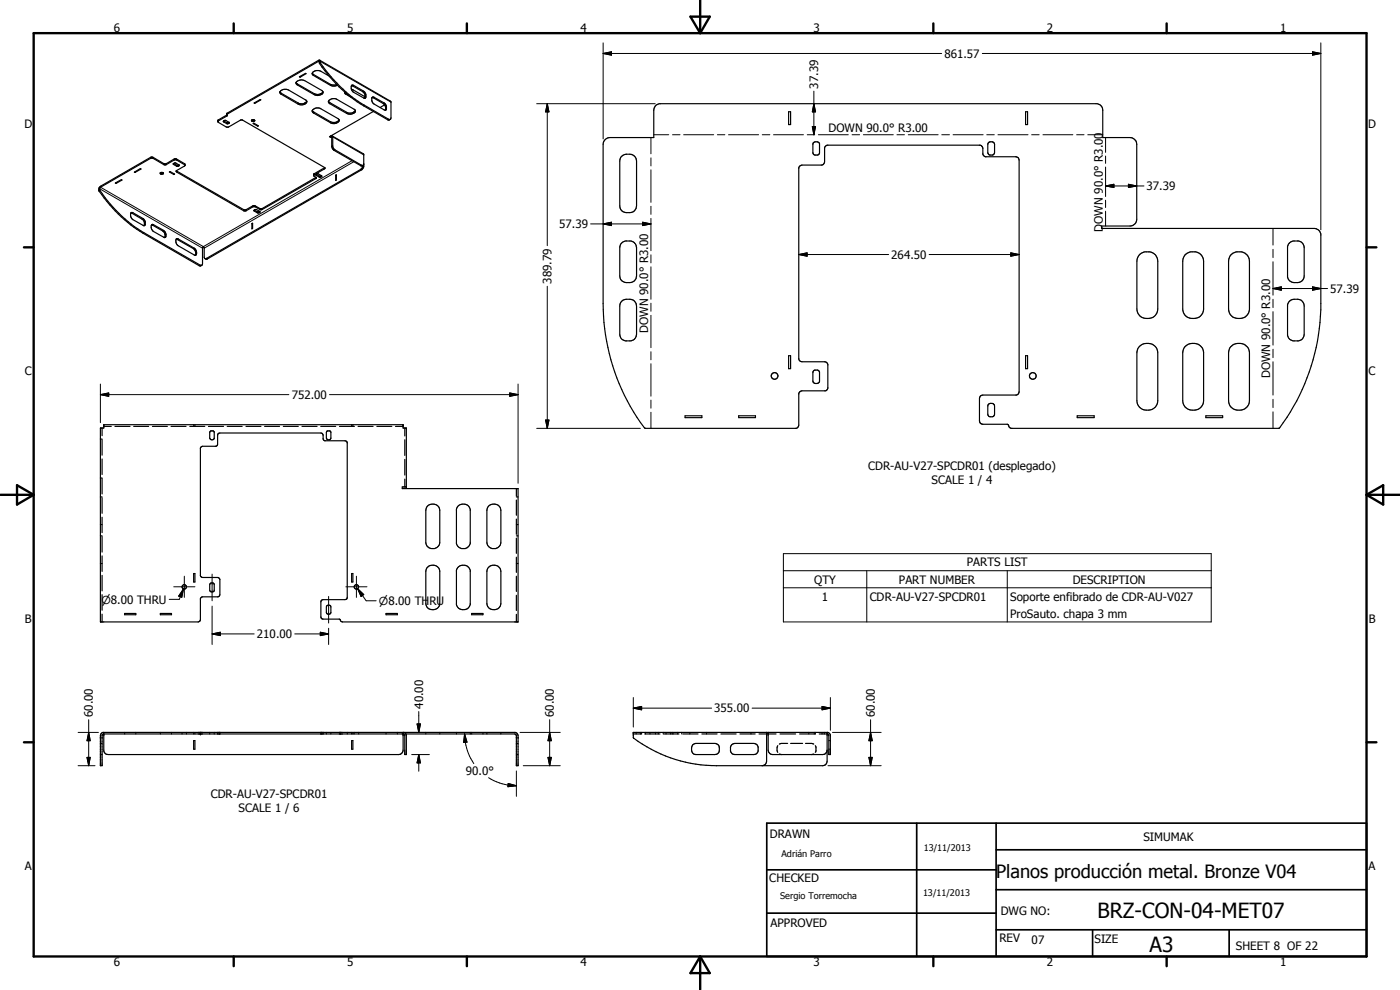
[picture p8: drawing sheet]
<svg xmlns="http://www.w3.org/2000/svg" width="420mm" height="297mm" viewBox="0 0 420 297" stroke-linecap="round" stroke-linejoin="round" font-family="sans-serif">
<g fill="none" stroke="#000" stroke-width=".35">
<path d="M96 18.1l21.3 12.3v5.3l-.7 .1-7.2-4.2a43.9 43.9 0 0 1-13.3-12.9zM96 18.1h-.4l-27.5 15.9-.1 .5M67.1 36.3l1.2 .6 .4-.2M67.1 36.3l-.1 .2 1.3 .7 .5-.2-.1-.3M67.1 36.3l.6-.2 1 .6M68 34.5l.1 .1M68 34.4l27.6-16 .2 .1v.4a42.6 42.6 0 0 0 13.3 12.8l7.3 4.2 .7-.1M68 34.5l-2.5 1.5-.1 .6 2.5 1.5h.6l3.8-2.1h.4l24.8 14.3-.1 .4-3.3 1.9M68.1 34.6v.1M68.1 34.7l-2.7 1.7M75.5 36.1a.49 .49 0 0 1 .5-.2 .49 .49 0 0 1 .4 .4l-.7 .1zM75.5 36l.5 .2 .4-.2"/>
<path d="M76 37.1l.2-.1 1.3 .8h-.2zM76.3 30.9l1.8-1 .2 .1-1.9 1zM76.4 30.8v.2M77.3 37.6v.2M84 27.6l5.5 3.3a1.91 1.91 0 0 0 2.6-.5M84 27.6l.2 .6 5.3 3a1.71 1.71 0 0 0 2.6-.8M84 27.6a2.07 2.07 0 0 1 2.6-.6l5.5 3.4M88.8 24.8l.4 .4 5.1 2.9a2.11 2.11 0 0 0 2.6-.5M88.8 24.8l.4 .7 5.1 2.9a2.11 2.11 0 0 0 2.6-.5v-.3M88.8 24.8a2.1 2.1 0 0 1 2.7-.6l5.1 2.9 .3 .5M89.9 23l2-.9-1.8 1.1zM90.1 22.9v.3"/>
<path d="M93.7 33.2l5.5 3.3a2.07 2.07 0 0 0 2.6-.5M93.7 33.2a1.91 1.91 0 0 1 2.6-.6l5.5 3.4M93.7 33.2l.4 .7 5.1 2.9a1.8 1.8 0 0 0 2.6-.8M93.7 22l5.5 3.3 .7 .2 1.2-.1M93.7 22l.2 .6 5.3 3 1.2 .2 .8-.2M93.7 22a1.95 1.95 0 0 1 2.6-.6l2.5 1.4M98.6 30.4a1.96 1.96 0 0 1 2.6-.6l5.3 3.1 .1 .3M98.6 30.4l.4 .4 5 2.9a1.99 1.99 0 0 0 2.6-.5M98.6 30.4l.4 .7 5 2.9a1.92 1.92 0 0 0 2.7-.7l-.1-.1M103.4 27.6l.3 .6 1.5 .9M103.5 27.7l.4 .3M105.4 26.8l4.1 2.2"/>
<path d="M105.5 25.7l.6-.1 3 1.7 .7 .9v1.1l-.5 .2-3.2-1.8a1.72 1.72 0 0 1-.6-2zM105.5 25.7l3.5 1.9 .5 .7v1.2M111.7 29.3l3.5 1.9 .5 .9-.1 1M111.7 29.3l-.1 .9 .4 .8 3.6 2.1M111.7 29.3l.4-.2 3.4 1.9 .5 1-.1 .9-.3 .2M112 33.4l-13.1 7.6 .3 .1M115.4 31.5l-1.3 .8M236.7 33.5h.6v3.9h-.6zM307.8 33.5h.6v3.9h-.6zM34.6 54.9l1.8-1 .2 .1-1.8 1zM34.8 54.8v.2M40.3 51.6l1.8-1 .2 .1-1.8 1z"/>
<path d="M40.5 51.6v.1M48.1 51.9l.6-.2 .4 .2a.5 .5 0 0 1-.6 .4 .5 .5 0 0 1-.4-.4zM48.2 51.9h.8M50.8 51.6l.2-.1 1.4 .7-.2 .2zM52.1 49.1l.6-.2 1 .5M52.1 49.1v.3l1 .5 .6-.1v-.4M52.1 49.1l.9 .5 .7-.2M52.2 52.1v.3M52.9 51.2l20.4 11.8h.4l2.4-1.3 1.9 .9h.7l16.2-9.4M52.9 51.3l2.5-1.5v-.7l-2.9-1.5-3 1.6-4-2.1-15.3 8.8a1.17 1.17 0 0 0-.5 1.4 43.6 43.6 0 0 0 13.2 12.7l16.9 9.7 .7-.1M55.5 49.6l-2.8-1.7-3.2 1.6-3.6-2h-.6l-15.1 8.7-.3 .3v.6a43.5 43.5 0 0 0 13.3 12.7l17.2 9.9 .4-.5v-4.9l.2-.3 .3 .3v3l.2 .3M94.9 52.3l1 .6 .6-.2"/>
<path d="M94.9 52.3v.3l1.1 .6 .6-.2-.1-.3M94.9 52.3l.6-.1 1 .5M97.5 50.3l-3.3 1.9v.6l.7 .5v.2l-16.2 9.4h-.7l-1.9-.9-2.4 1.3-.6-.1-20.1-11.6-.1-.3M99.2 41.1l.4 .1v2.7l.5 1.1 8.3 4.8h.3l.5-.5M99.2 40.9v.2M99.3 40.8h.3M99.6 40.8l9.5 5.4 .1 3.8-.5 .9-46.4 26.8-.8-.1M99.6 40.8l.3 .3v2.8l.5 .9 8.4 4.9a1 1 0 0 1-.6 1.1l-46.2 26.7-.5 .1M100.7 52.6l.3-.1v1.5l-.3 .1zM100.7 52.6l.3 .1M181.5 42l.8-.6 .7-.1h13.2v-8.2a1.98 1.98 0 0 1 1.7-2h131.4l.9 .4 .7 .9 .1 8.9h8.2a2.09 2.09 0 0 1 2 2v22.5a2 2 0 0 1-2 2h-8.6v.7l64.5 .2 .8 .6 .5 .9v22.8a61.7 61.7 0 0 1-12.6 35.5h-80.3l-.6-.4-.6-.8h-7.3l-.7-.2-.3-.8v-6.8l.3-.8 .7-.2h10.1l.5-.3 .2-.7v-69.5l-.2-.6-.8-.4h-9.1l-.6-.5-.2-2.2-.7-.7h-46l-.7 .7v4.3l-.4 .7-.4 .2h-6l-.8 .4-.2 .4v57.4l.4 .6 .6 .2h6.8l.7 .4 .2 .4v7.4l-.7 .6h-7l-.8 .3-.2 .5v9.5l-.2 .6-.6 .3h-45.3a61.1 61.1 0 0 1-12.6-37.4v-47.8zM186.5 47a2.88 2.88 0 0 1 4.4 .6l.1 14.2a2.25 2.25 0 0 1-3 2 2 2 0 0 1-2-2v-13.5z"/>
<path d="M244.2 42.8l1-.3 .5 .3 .2 .3v2.9l-.5 .5h-.9l-.5-.4v-2.8zM296.7 42.8a1.09 1.09 0 0 1 1.8 .5l-.1 2.7-.5 .5h-.9l-.6-.7v-2.5zM39.3 63.9l.4-.1 3.4 1.9 .4 .7v1.1l-.4 .2-3.4-1.9-.5-.9zM39.3 63.9l3.5 1.9 .5 1v.9M45.5 67.5l3.3 1.8a1.65 1.65 0 0 1 .6 2M45.5 67.4h.4l3.2 1.7a1.55 1.55 0 0 1 .5 2.1h-.4l-3.1-1.7a1.64 1.64 0 0 1-.6-2.1zM52.9 71.8l5.1 2.8a1.65 1.65 0 0 1 .6 2M52.9 71.7l.5-.1 4.9 2.9a1.48 1.48 0 0 1 .4 2.1l-5.2-2.9a1.64 1.64 0 0 1-.6-2zM75.6 67.1l.2-.1v1.5l-.2 .2zM75.6 67.1l.2 .1M76.3 63l1.2 .6 .4-.2M76.3 63l.6-.1 1 .5"/>
<path d="M76.3 63v.3l1.2 .6 .5-.2-.1-.3M186.5 73l1.2-.7h1.7l.9 .5 .6 .8 .1 9.2a2.67 2.67 0 0 1-2 2.1 2.67 2.67 0 0 1-2.7-1.1l-.3-1v-8.5zM341.9 76.5l.6-.5a3.5 3.5 0 0 1 2.9-.4 2.75 2.75 0 0 1 2.1 2.8v14.3a3.1 3.1 0 0 1-3.2 2.9 3.1 3.1 0 0 1-3.1-2.9v-14.3l.2-1.2zM355.6 76.5l.7-.5a3.5 3.5 0 0 1 2.9-.4 2.88 2.88 0 0 1 2 2.8v14.3a3.1 3.1 0 0 1-3.1 2.9 3.1 3.1 0 0 1-3.1-2.9v-14.3l.1-.8zM369.4 76.5a3.3 3.3 0 0 1 5.5 1.1l.1 15.1a3.1 3.1 0 0 1-3.2 2.9 3.1 3.1 0 0 1-3.1-2.9v-14.3l.1-.8zM386.9 73l.2-.2a3.1 3.1 0 0 1 3.3-.2l.7 .7 .3 1v8.5a2 2 0 0 1-2 2 2.43 2.43 0 0 1-3-1.7v-9.1zM186.5 90.5a2.91 2.91 0 0 1 4.4 .6l.1 9.2a2.09 2.09 0 0 1-1.6 2h-1.7a1.98 1.98 0 0 1-1.7-2v-8.5zM386.9 90.5a2.86 2.86 0 0 1 4.4 .6l.1 9.2-.1 .7-.6 .9a3.2 3.2 0 0 1-3 .3l-.8-.6-.5-1v-9.2zM236.7 106.7h.6v3.9h-.6zM244.2 111.3l.3-.3h.9l.5 .4v3.1a1.06 1.06 0 0 1-1 .6 1.06 1.06 0 0 1-.9-.8v-2.5zM307.8 106.7h.6v3.9h-.6zM341.9 104a3.2 3.2 0 0 1 3.4-.9 3.2 3.2 0 0 1 2.2 2.7v14.4a3.1 3.1 0 0 1-3.2 2.9 3.1 3.1 0 0 1-3.1-2.9v-14.4l.2-1.1z"/>
<path d="M355.6 104a3.2 3.2 0 0 1 3.4-.9 3.2 3.2 0 0 1 2.2 2.7v14.4a3.1 3.1 0 0 1-3.1 2.9 3.1 3.1 0 0 1-3.1-2.9v-14.4l.2-1.1zM369.4 104a3.2 3.2 0 0 1 3.4-.9 3.2 3.2 0 0 1 2.2 2.7v14.4a3.1 3.1 0 0 1-3.2 2.9 3.1 3.1 0 0 1-3.1-2.9v-14.4l.3-1.1zM30.1 128.4h1v-1h89.9v1h1v17.7h-1.3v.5h34.8v40h-52.7l-1-.8h-4.8l-.5-.3-.2-.4v-4.5l.2-.5 .5-.2h6.5l.5-.2 .2-.5v-46.3l-.2-.4-.5-.3h-6.1l-.4-.5-.1-1.3-.6-.5h-30.3l-.4 .1-.3 .4v2.9l-.3 .6h-4.2l-.4 .2-.3 .3v38.4l.7 .5h4.7l.3 .2 .2 .4v4.5l-.2 .5-.3 .2h-4.7l-.4 .2-.3 .3v6.3l-.2 .5-.4 .2h-29.4zM30.1 131.7h.2M30.5 131.7h.1M30.6 128.4v2.3M30.6 131.9v4.7M30.6 137.7v4.7M31.1 127.9h2.3M34.5 127.9h4.5M40.1 127.9h4.5M45.8 127.9h4.4"/>
<path d="M51.3 127.9h4.5M57 127.9h4.5M58.1 127.4v.2M58.1 127.8v.1M58.5 127.4v.2M58.5 127.8v.1M62.6 127.9h4.5M63.1 129.5l.9-.2 .3 .3v2a.73 .73 0 0 1-.7 .4 .73 .73 0 0 1-.7-.6zM68.2 127.9h4.5M73.8 127.9h4.5M79.4 127.9h4.5M85 127.9h4.5"/>
<path d="M90.6 127.9h4.6M96.3 127.9h4.4M98.2 129.3l1 .2 .1 1.9a.7 .7 0 0 1-.7 .6 .7 .7 0 0 1-.7-.6v-1.6zM101.9 127.9h4.5M105.5 127.4v.2M105.5 127.8v.1M105.9 127.4v.2M105.9 127.8v.1M107.5 127.9h4.5M113.1 127.9h4.5M118.7 127.9h2.3M121.5 128.4v2.4"/>
<path d="M121.5 132v4.7M121.5 137.8v4.7M205.6 124.8h5v.5h-5zM221.7 124.8h5v.5h-5zM296.6 121.4a1.09 1.09 0 0 1 1-.4 1.09 1.09 0 0 1 .9 .8v2.5a1.05 1.05 0 0 1-1 .8 1.05 1.05 0 0 1-1.1-.8zM323.3 124.8h5.1v.5h-5.1zM361.9 124.8h5v.5h-5zM30.1 157.4h.2M30.1 149.1h.2M30.1 143.4h.2M30.5 157.4h.1M30.5 149.1h.1"/>
<path d="M30.5 143.4h.1M30.6 143.6v4.6M30.6 149.4v4.6M30.6 155.2v4.6M121.5 143.8v2.3M128.5 151.7a2.18 2.18 0 0 1 3.5 1.5v9.5a2.12 2.12 0 0 1-1.8 1.9 2.12 2.12 0 0 1-2.3-1.2l-.1-10.2 .2-1zM137.6 151.7a2.23 2.23 0 0 1 3.5 1.1v10.3a2.15 2.15 0 0 1-2 1.6 2.15 2.15 0 0 1-2.1-1.6v-10.3zM146.8 151.7a2.18 2.18 0 0 1 3.5 1.5v9.5a2.02 2.02 0 0 1-1.6 1.9 2.15 2.15 0 0 1-2.4-1.2l-.2-10.2 .3-1zM155 146.6v2.3M155 150v4.6M155 155.7v4.6M155 157.4h.1"/>
<path d="M155 149.1h.1M155.3 157.4h.2M155.3 149.1h.2M30.1 169.1h.2M30.1 160.8h.2M30.5 169.1h.1M30.5 160.8h.1M30.6 161v4.7M30.6 166.8v4.6M30.6 172.6v4.7M30.6 178.4v4.7M58.1 172.1h.4v2.5h-.4z"/>
<path d="M63.1 175.1l.9-.2 .3 .4v1.9a.76 .76 0 0 1-.7 .4 .76 .76 0 0 1-.7-.5zM105.5 172.1h.4v2.5h-.4zM128.2 170.3a2.16 2.16 0 0 1 2.3-.7 2.16 2.16 0 0 1 1.5 1.8v9.7a2.11 2.11 0 0 1-2.1 1.8 2.11 2.11 0 0 1-2.1-1.8v-9.7zM137.4 170.3a2.22 2.22 0 0 1 3.7 .8v10.3a2.15 2.15 0 0 1-2 1.5 2.15 2.15 0 0 1-2.1-1.5v-10.3zM146.6 170.3a2.15 2.15 0 0 1 2.2-.6 2.15 2.15 0 0 1 1.5 1.7v9.7a2.11 2.11 0 0 1-2.1 1.8 2.11 2.11 0 0 1-2.1-1.8v-9.7zM155 161.5v4.5M155 167.2v4.5M155 172.9v4.6M155 178.6v4.6M155 169.1h.1M155 160.8h.1M155.3 169.1h.2"/>
<path d="M155.3 160.8h.2M30.6 184.3v2.3M37.4 184.1h3.4v.3h-3.4zM48.1 184.1h3.4v.3h-3.4zM98.1 181.8l.2-.2 .9 .2 .1 2a.7 .7 0 0 1-.7 .5 .7 .7 0 0 1-.7-.5zM115.9 184.1h3.3v.3h-3.3zM141.6 184.1h3.3v.3h-3.3zM155 184.3v2.3M31.1 219.8v.1M37.4 219.8v.1M40.8 219.8v.1M48.1 219.8v.1"/>
<path d="M51.5 219.8v.1M54.6 219.8v.1M56 219.8v.1M58.1 219.8v.1M58.5 219.8v.1M60.1 219.8v.4M62.9 219.8v.1M64.3 219.8v.1M65.3 219.8v.1M66 219.8v.4M96.3 219.8v.4M97 219.8v.1"/>
<path d="M97.9 219.8v.1M99.3 219.8v.1M104.2 219.8v.1M105.5 219.8v.1M105.9 219.8v.1M106.3 219.8v.1M107.6 219.8v.1M115.9 219.8v.1M119.2 219.8v.1M120.7 219.8v.1M121 219.8v.1M121.2 219.8h.1"/>
<path d="M121.6 220l.4 .6v5.8h-.5v-5.7l-.5-.5M127.8 219.8v.1M132 219.8v.1M137 219.8v.1M141.1 219.8v.1M141.6 219.8v.1M144.9 219.8v.1M146.1 219.8v.1M150.3 219.8v.1M190.9 219.8v.1M192.2 219.8v.1M192.4 219.8v.1"/>
<path d="M192.6 219.8v.1M193.7 219.8v.1M195.1 219.8v.1M196.7 219.8v.1M197.6 219.8v.1M199 219.8v.1M199.9 219.8v.1M201.2 219.8v.1M201.7 219.8v.1M202 219.8v.1M203.4 219.8v.1M204.6 219.8v.1"/>
<path d="M207 219.8v.1M212 219.8v.1M225.4 219.8v.1M230.1 219.8v8.6a1.37 1.37 0 0 1-1.4 1.3M230.5 219.8v5.3l.3 .7 .6 .5 15.5 .1a1.37 1.37 0 0 0 1.3-1.3M242.7 219.8v.1M244.4 219.8v.1M244.7 219.8v.1M246.7 219.8v.1M247.4 219.8v.1M248.2 219.8v8.6a1.37 1.37 0 0 1-1.3 1.3h-31.9a41.2 41.2 0 0 1-24.9-8.3v-1.6h58.3l.8 .7v5.9h-.5v-5.8l-.5-.4h-2.3M30.1 226.4h.2"/>
<path d="M30.1 223.1h.2M30.3 220.1l.6-.3h123.8l.4 .2 .4 .7v9h-.5v-9l-.5-.5h-123.4l-.5 .4v9.1h-.5v-9zM30.5 226.4h.1M30.5 223.1h.1M31.1 220.1v5.2l.6 .9 .8 .2h87.1a1.37 1.37 0 0 0 1.4-1.3v-5M37.4 220.1v.1M40.8 220.1v.1M48.1 220.1v.1M51.5 220.1v.1M54.6 220.1v.1M56 220.1v.1M58.1 222.2h.4v2.6h-.4z"/>
<path d="M58.1 220.1v.1M58.5 220.1v.1M62.9 220.1v.1M64.3 220.1v.1M65.3 220.1v.1M97 220.1v.1M97.9 220.1v.1M99.3 220.1v.1M104.2 220.1v.1M105.5 222.2h.4v2.6h-.4zM105.5 220.1v.1M105.9 220.1v.1"/>
<path d="M106.3 220.1v.1M107.6 220.1v.1M115.9 220.1v.1M119.2 220.1v.1M120.7 220.1v.1M127.8 220.1v.1M132 220.1v.1M137 220.1v.1M141.1 220.1v.1M141.6 220.1v.1M144.9 220.1v.1M146.1 220.1v.1"/>
<path d="M150.3 220.1v.1M155 226.4h.1M155 223.1h.1M155.3 226.4h.2M155.3 223.1h.2M190.9 220.1v.1M192.2 220.1v.1M192.4 220.1l-2.3 .1M192.6 220.1v.1M193.5 220.2h4.6M193.7 220.1v.1M195.1 220.1v.1"/>
<path d="M196.7 220.1v.1M197.6 220.1v.1M199 220.1v.1M199.2 220.2h4.6M199.9 220.1v.1M201.2 220.1v.1M201.7 220.1v.1M202 220.1v.1M203.4 220.1v.1M204.6 220.1v.1M204.9 220.2h4.6M207 220.1v.1"/>
<path d="M207.9 223.4l1-.3h5.6a1.7 1.7 0 0 1 1.4 1.6 1.7 1.7 0 0 1-1.4 1.7h-5.6a1.79 1.79 0 0 1-1-3zM210.6 220.2h4.6M212 220.1v.1M216.4 220.2h4.5M219.6 223.4l.9-.3h5.7l1.1 .5a2.23 2.23 0 0 1 .1 2l-.4 .6-.8 .2h-5.7l-.7-.2-.4-.4a2.05 2.05 0 0 1-.1-1.9zM222.1 220.2h4.5M225.4 220.1v.1M227.8 220.2h5.1M233.2 224.8l.2 .9M233.4 223.7l-.2 .9M233.9 226.2l.7 .2M234.1 220.2h4.7"/>
<path d="M236.4 223.1h-1.8l-.7 .2M237.3 223.1h3.6M240 220.2h4.7M241.8 223.1h1.7l.7 .2M242.7 220.1v.1M244.2 226.2l-.7 .2M244.4 220.1v.1M244.7 223.7l.2 .9M244.7 220.1v.1M244.9 224.8l-.2 .9M246.7 220.1v.1M247.4 220.1v.1"/>
<path d="M248.7 222.2h.2M248.7 224.8h.2M249.1 222.2h.1M249.1 224.8h.1"/>
<circle cx="232.5" cy="112.8" r="1"/>
<circle cx="310" cy="112.8" r=".99"/>
<circle cx="55.3" cy="176.1" r=".66"/>
<circle cx="106.9" cy="176.1" r=".67"/>
</g>
<g fill="#000">
<circle cx="31.1" cy="127.4" r=".18"/>
<circle cx="121" cy="127.4" r=".18"/>
<circle cx="122" cy="128.4" r=".18"/>
<circle cx="122" cy="146.1" r=".18"/>
<circle cx="60.1" cy="219.8" r=".18"/>
<circle cx="190.1" cy="219.8" r=".18"/>
<circle cx="230.1" cy="219.8" r=".18"/>
<circle cx="230.5" cy="219.8" r=".18"/>
<circle cx="248.2" cy="219.8" r=".18"/>
<circle cx="60.1" cy="220.2" r=".18"/>
</g>
<g fill="none" stroke="#000" stroke-width=".3">
<path d="M95.6 18.1l.2 .5 .3-.2 21.2 12.2M96.1 18.7l-.3 .2M96.2 18.9l-.3 .2M181 16l2.5-.5v1.1zM181 16h101.6M181 12.9v28.8M294.8 16h101.6M393.9 15.5l2.5 .5-2.5 .6zM396.4 12.9v56.1M65.5 36v.3M67.1 36.3v.3M68 36.8v.3"/>
<path d="M68.1 34.6v.2M68.2 34v.2M68.5 36.8v.3M68.7 36.7v.3M84.4 28v.3M89.2 25.2v.3M89.5 30.9v.3M91.5 30.9v.3M91.7 30.8v.3M94.1 22.4v.2M94.1 33.6v.3M94.3 28.1v.3"/>
<path d="M96.3 28.1v.3M96.6 28v.3M99 30.8v.3M99.2 25.3v.3M99.2 36.5v.3M101.2 25.4v.2M101.2 36.5v.3M101.4 36.4v.3M103.8 28v.3M104 33.7v.3M106 33.7v.3M106.1 25.6l-.3 .2"/>
<path d="M106.2 33.6v.3M109.1 27.3l-.2 .2M109.4 31.6l-.3 .1M109.8 28.6l-.3 .1M109.8 29l-.3 .1M112.3 29.2l-.3 .1M115.3 30.9l-.3 .2M116 32.6l-.3 .1M116 32.2l-.3 .1M116.6 35.8l-.2 .1M161.1 31.1h35.5M164.2 31.1l.5 2.5h-1z"/>
<path d="M164.2 31.1v42.6M243.8 38h1l-.5 2.4zM244.3 31.1l.5 2.5h-1zM244.3 27.3v13.1M29.7 56.8l.2-.2 30.9 17.9M29.9 56.9l-.2 .2M30 57.1l-.3 .2M45.2 47.2v.3M45.9 47.2v.3M49.2 49.1v.3M49.9 49.1v.3M52.1 49.1v.3"/>
<path d="M52.3 47.7v.3M53 47.7v.3M53 49.6v.3M53 51.3v.3M53.5 49.6v.3M53.7 49.4v.4M55.4 49.1v.3M94.3 52.2v.3M94.8 53.3v.3M94.9 52.3v.3M95.8 52.8v.3M96.3 52.8v.3"/>
<path d="M96.5 52.7v.3M97.4 50.3v.4M99.3 40.8l.3 .4 .3-.1 9.3 5.4M99.9 43.7l-.3 .2M100.5 45l-.2 .1M105.7 48.2l-44.7 25.8-30.8-17.8v-.3M106.2 48.5l-44.9 26M108.2 50.8l.3 .2M108.5 49.6l-.3 .1M109 49.6l.2 .2M195.4 41.3v4.8M195.4 47.4v2.4"/>
<path d="M195.4 51v9.7M196.2 40.4h4.5M201.8 40.4h2.3M205.2 40.4h9M215.3 40.4h2.2M218.6 40.4h9.1M228.8 40.4h2.2M232.1 40.4h9M242.3 40.4h2.2M245.6 40.4h9M255.7 40.4h2.3M259.1 40.4h9"/>
<path d="M269.2 40.4h2.2M272.6 40.4h8.9M282.6 40.4h2.3M286 40.4h9.1M296.2 40.4h2.2M299.5 40.4h9M309.6 40.4h2.3M313 40.4h9M323.1 40.4h2.2M326.5 40.4h4.5M331.8 55.8l2.5-.5v1zM331.8 41.3v4.4"/>
<path d="M331.8 46.8v2.2M331.8 50.1v8.9M331.8 55.8h11.5M338.7 55.3l2.5 .5-2.5 .5zM39.9 63.8l-.2 .2M42.9 65.6l-.3 .1M43.2 69.8l-.3 .2M43.6 66.8l-.3 .2M43.6 67.2l-.3 .2M46.1 67.4l-.3 .2M49.1 69.1l-.3 .2M49.8 70.4l-.2 .1"/>
<path d="M49.8 70.8l-.2 .1M53.5 71.7l-.3 .2M58.3 74.5l-.3 .1M59 75.7l-.3 .1M59 76.1l-.3 .1M60.1 79.5l-.3 .2M62 77.5l.3 .2M73.1 62.9v.3M73.9 62.9v.3M75.9 61.8v.3M76.3 63v.3M76.6 61.8v.3"/>
<path d="M77.2 63.5v.3M77.8 63.5v.3M77.9 63.4v.4M78 62.6v.3M78.7 62.6v.3M177.2 67.2h18.2M181 67.2l2.5-.5v1zM192.9 66.7l2.5 .5-2.5 .5zM195.4 61.9v2.4M195.4 65.5v9.7M195.4 76.5v2.4M239.7 76.4l2.5-.5v1z"/>
<path d="M239.7 76.4h27M278.8 76.4h27M303.3 75.9l2.5 .5-2.5 .5zM331.8 60.1v2.2M331.8 63.4v4.4M382 68.5v5M382 74.8v2.5M382 78.5v10.1M164.2 85.9v42.6M195.4 80.1v9.7M195.4 91v2.4M195.4 94.6v9.7"/>
<path d="M382 86.6l2.5-.5v1zM382 89.8v2.5M382 93.5v10M382 86.6h16.4M393.9 86.1l2.5 .5-2.5 .5zM30.1 118.4l2.5-.5v1zM30.1 115.2v11.6M30.1 118.4h56.6M98.9 118.4h56.6M153 117.9l2.5 .5-2.5 .5zM155.5 115.2v29.8M195.4 105.5v2.4"/>
<path d="M195.4 109.1v9.8M382 104.8v2.5M382 108.5v10M382 119.8v2.5M161.1 128.5h31.1M163.7 126h1l-.5 2.5zM195.4 120.1v2.4M195.4 123.7v4.8M382 123.6v4.9M52.1 176.1h6.4M55.1 176.7l-.5 2.5-1-.3zM55.1 176.7l-1.3 3.1h-3"/>
<path d="M55.3 172.9v6.3M63.7 172.3v8M98.6 178.9v8M103.8 176.1h6.3M107 172.9v6.3M107.3 176.7l1.9 1.7-.8 .6zM107.3 176.7l2.6 3.6h3M235.1 166.1h128.4v20.5h-128.4zM235.1 171.2h128.4M235.1 176.4h128.4M260.1 171.2v15.4M302.3 171.2v15.4"/>
<path d="M63.7 190.2l2.4-.5v1zM63.7 181.9v11.5M63.7 190.2h12.6M88.5 190.2h10.1M96.1 189.7l2.5 .5-2.5 .5zM98.6 188.5v4.9M23.4 219.8h6.1M26.6 219.8l.5 2.4h-1zM26.6 215.9v13.8M125.2 217.2h1l-.5 2.6zM125.7 213.5v6.3M156.1 219.8h12"/>
<path d="M165 219.8l.5 2.4h-1zM165 215.9v13.8M190.1 212.5l2.5-.5v1zM190.1 212.5h23.5M190.1 209.3v8.8M225.7 212.5h23.5M246.7 212l2.5 .5-2.5 .5zM249.2 209.3v9.8M249.8 219.8h14.6M261.3 219.8l.5 2.4h-1zM261.3 215.9v13.8M23.4 229.7h5.1"/>
<path d="M26.1 227.2h1l-.5 2.5zM123.6 226.4h5.3M125.7 226.4l.5 2.5h-1zM125.7 226.4v5M139.4 220.2l.8 2.5-1.1 .1zM139.4 220.2a16.1 16.1 0 0 0 2.8 8.9M146.6 233.3l2.4 1.3a15.4 15.4 0 0 0 6 1.2M152.5 235.1l2.5 .7-2.6 .3zM155 231.3v7.6M157 229.7h11.1M164.5 227.2h1l-.5 2.5zM248.5 229.7h15.9"/>
<path d="M260.8 227.2h1l-.5 2.5z"/>
</g>
<g fill="none" stroke="#000" stroke-width=".71">
<path d="M10.1 9.9h400v277.1h-400zM70.1 7v2.9M140.1 7v2.9M207.2 5h5.8l-2.9 4.9zM210.1 0v9.9M280.1 7v2.9M350.1 7v2.9M7.2 74.2h2.9M410.1 74.2h3M.1 148.5h10M5.1 145.6l5 2.9-5 2.9zM410.1 148.5h10"/>
<path d="M410.1 148.5l5-2.9v5.8zM7.2 222.7h2.9M410.1 222.7h3M70.1 287v2.9M140.1 287v2.9M210.1 287v10M210.1 287l2.9 5h-5.8zM280.1 287v2.9M350.1 287v2.9"/>
</g>
<path d="M230.1 247h180v40h-180zM275.1 247v40M298.9 255h111.2M298.9 247v40M230.1 274h68.8M230.1 261h68.8M298.9 279h111.2M298.9 267h111.2M327.9 279v8M368.9 279v8" fill="none" stroke="#000" stroke-width=".51"/>
<g fill="#000">
<path d="M181 16l2.5-.5v1.1zM393.9 15.5l2.5 .5-2.5 .6zM164.2 31.1l.5 2.5h-1zM243.8 38h1l-.5 2.4zM244.3 31.1l.5 2.5h-1zM331.8 55.8l2.5-.5v1zM338.7 55.3l2.5 .5-2.5 .5zM181 67.2l2.5-.5v1zM192.9 66.7l2.5 .5-2.5 .5zM239.7 76.4l2.5-.5v1zM303.3 75.9l2.5 .5-2.5 .5zM382 86.6l2.5-.5v1z"/>
<path d="M393.9 86.1l2.5 .5-2.5 .5zM30.1 118.4l2.5-.5v1zM153 117.9l2.5 .5-2.5 .5zM163.7 126h1l-.5 2.5zM55.1 176.7l-.5 2.5-1-.3zM107.3 176.7l1.9 1.7-.8 .6zM63.7 190.2l2.4-.5v1zM96.1 189.7l2.5 .5-2.5 .5zM125.2 217.2h1l-.5 2.6zM190.1 212.5l2.5-.5v1zM246.7 212l2.5 .5-2.5 .5zM26.1 227.2h1l-.5 2.5z"/>
<path d="M26.6 219.8l.5 2.4h-1zM125.7 226.4l.5 2.5h-1zM139.4 220.2l.8 2.5-1.1 .1zM152.5 235.1l2.5 .7-2.6 .3zM164.5 227.2h1l-.5 2.5zM165 219.8l.5 2.4h-1zM260.8 227.2h1l-.5 2.5zM261.3 219.8l.5 2.4h-1z"/>
</g>
<g font-size="6.3">
<text x="329.4" y="275.4">BRZ-CON-04-MET07</text>
<text x="345" y="285.6">A3</text>
</g>
<text font-size="5.5" x="298.9" y="263.4">Planos producción metal. Bronze V04</text>
<g font-size="3.5">
<text x="34.2" y="9.6">6</text>
<text x="104.2" y="9.6">5</text>
<text x="174.2" y="9.6">4</text>
<text x="244.2" y="9.6">3</text>
<text x="314.2" y="9.6">2</text>
<text x="384.2" y="9.6">1</text>
<text x="283.4" y="17.4">861.57</text>
<text x="245.6" y="26.6" transform="rotate(-90 245.6 26.6)">37.39</text>
<text x="7.3" y="38.4">D</text>
<text x="248.7" y="39.6">DOWN 90.0° R3.00</text>
<text x="410.6" y="38.4">D</text>
<text x="344.1" y="57.1">37.39</text>
<text x="167.8" y="68.5">57.39</text>
<text x="331" y="69.5" transform="rotate(-90 331 69.5)">D</text>
<text x="331" y="67.1" transform="rotate(-90 331 67.1)">OWN 90.0° R3.00</text>
<text x="267.5" y="77.7">264.50</text>
<text x="165.6" y="85.1" transform="rotate(-90 165.6 85.1)">389.79</text>
<text x="399.2" y="87.8">57.39</text>
<text x="194.6" y="99.9" transform="rotate(-90 194.6 99.9)">DOWN 90.0° R3.00</text>
<text x="7.4" y="112.6">C</text>
<text x="381.2" y="113.5" transform="rotate(-90 381.2 113.5)">DOWN 90.0° R3.00</text>
<text x="410.7" y="112.6">C</text>
<text x="87.5" y="119.7">752.00</text>
<text x="260.5" y="141">CDR-AU-V27-SPCDR01 (desplegado)</text>
<text x="279.6" y="145.2">SCALE 1 / 4</text>
<text x="290.1" y="170">PARTS LIST</text>
<text x="244.3" y="175.1">QTY</text>
<text x="269.8" y="175.1">PART NUMBER</text>
<text x="321.9" y="175.1">DESCRIPTION</text>
<text x="246.7" y="180.2">1</text>
<text x="261" y="180.3">CDR-AU-V27-SPCDR01</text>
<text x="303.1" y="180.3">Soporte enfibrado de CDR-AU-V027</text>
<text x="303.1" y="185.4">ProSauto. chapa 3 mm</text>
<text x="7.4" y="186.9">B</text>
<text x="77.1" y="191.5">210.00</text>
<text x="410.8" y="186.9">B</text>
<text x="27.9" y="215.2" transform="rotate(-90 27.9 215.2)">60.00</text>
<text x="127" y="212.7" transform="rotate(-90 127 212.7)">40.00</text>
<text x="166.2" y="215.2" transform="rotate(-90 166.2 215.2)">60.00</text>
<text x="214.4" y="213.7">355.00</text>
<text x="262.6" y="215.2" transform="rotate(-90 262.6 215.2)">60.00</text>
<text x="139.8" y="232.5">90.0°</text>
<text x="63.2" y="239.3">CDR-AU-V27-SPCDR01</text>
<text x="71.6" y="243.5">SCALE 1 / 6</text>
<text x="231" y="251.5">DRAWN</text>
<text x="343.1" y="252.3">SIMUMAK</text>
<text x="7.4" y="261.1">A</text>
<text x="410.7" y="261.1">A</text>
<text x="230.9" y="264.6">CHECKED</text>
<text x="300.3" y="274.5">DWG NO:</text>
<text x="231.3" y="278.3">APPROVED</text>
<text x="299.9" y="282.6">REV</text>
<text x="309.6" y="283.3">07</text>
<text x="328.5" y="283.1">SIZE</text>
<text x="370.9" y="285.1">SHEET 8 OF 22</text>
<text x="34.2" y="289.9">6</text>
<text x="104.2" y="289.9">5</text>
<text x="174.2" y="289.9">4</text>
<text x="244.2" y="289.9">3</text>
<text x="314.2" y="289.9">2</text>
<text x="384.2" y="289.9">1</text>
</g>
<g font-size="3.3">
<text x="30.4" y="181.1">n8.00 THRU</text>
<text x="113.7" y="181.5">n8.00 THRU</text>
</g>
<g font-size="2.7">
<text x="234.5" y="257.1">Adrián Parro</text>
<text x="277.2" y="255.3">13/11/2013</text>
<text x="234.1" y="269.7">Sergio Torremocha</text>
<text x="277" y="268.7">13/11/2013</text>
</g>
</svg>
